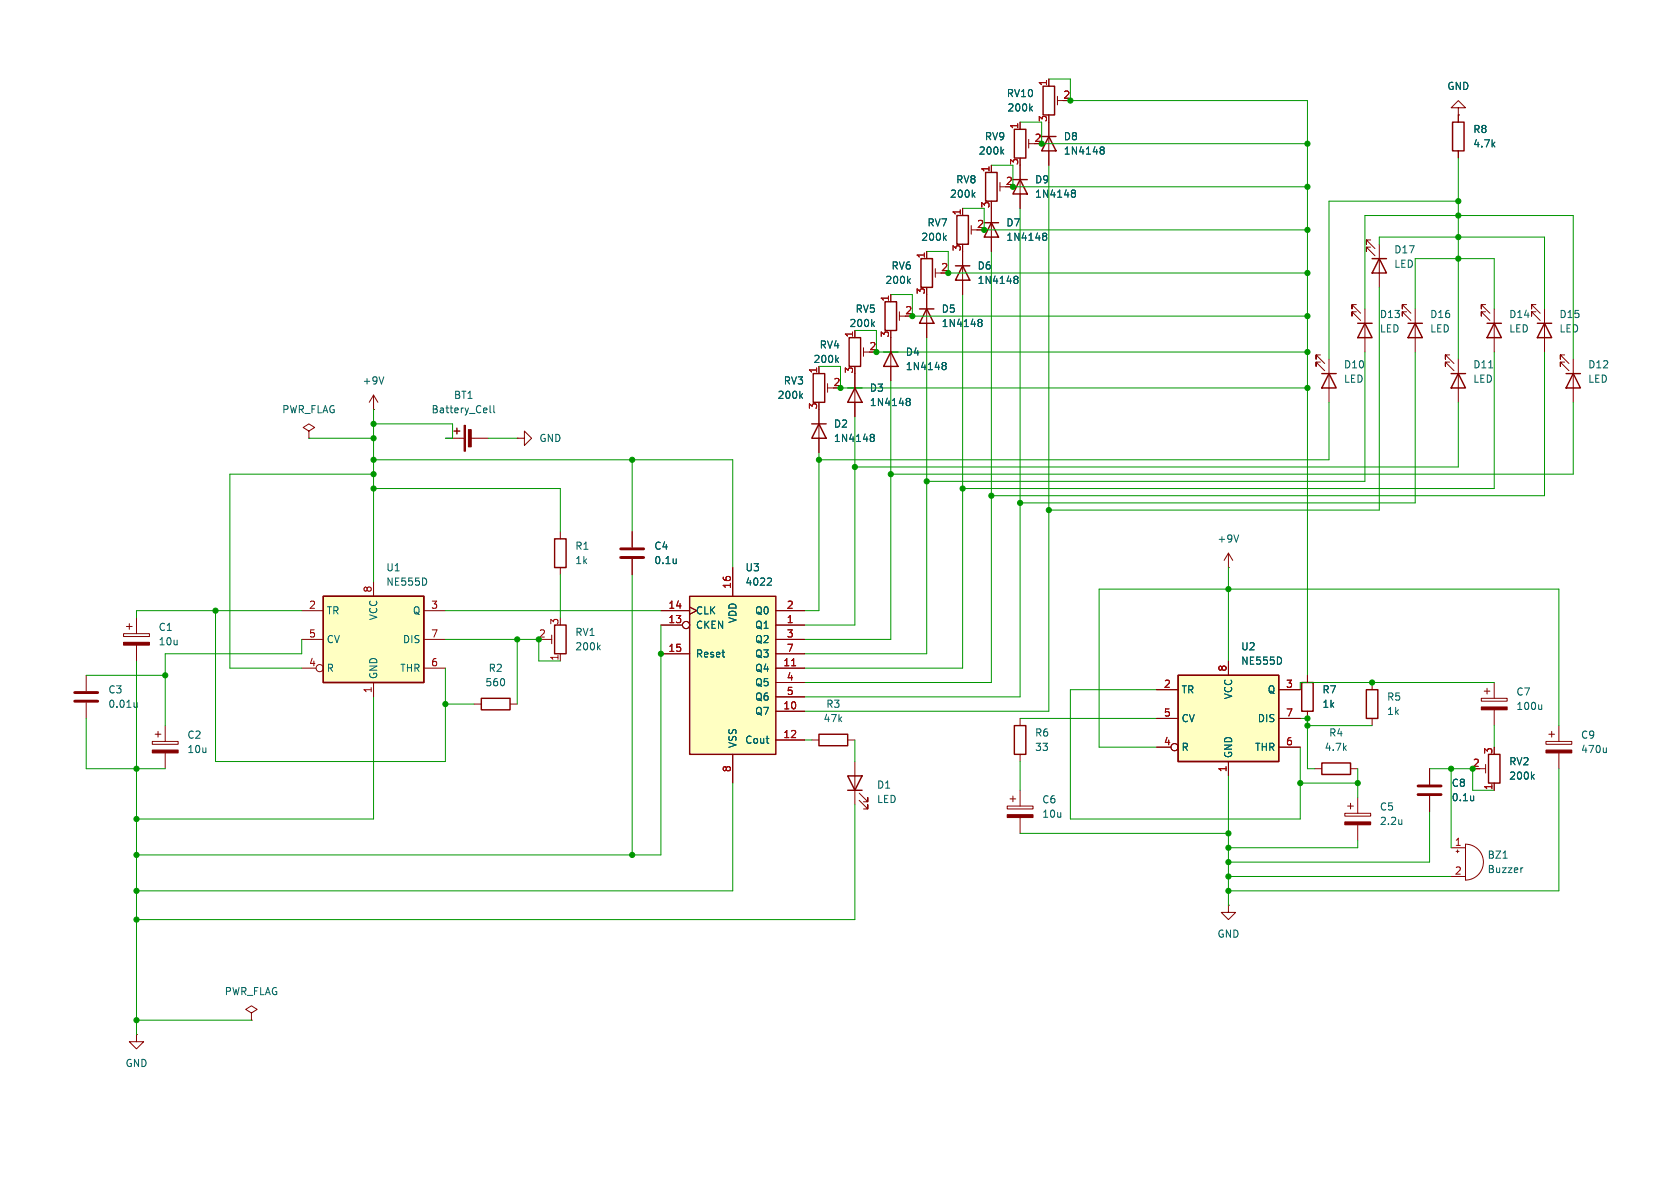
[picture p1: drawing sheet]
<svg xmlns="http://www.w3.org/2000/svg" width="297mm" height="210mm" viewBox="0 0 297 210" stroke-linecap="round" stroke-linejoin="round" font-family="sans-serif">
<g fill="none" stroke="#840000" stroke-width=".18">
<path d="M257.8 20.3v1.3M257.8 26.7v1.2M157.5 52.1v1.2M157.5 59.7v7.6M159 55.1v1.5M159 55.9h1M151.1 134.6v7.6M180.3 127v1.3M180.3 133.4v1.2M180.3 139.7v2.8M151.9 141.5l1.5 1.5v-.8v.8h-.7M151.9 140.2l1.5 1.5v-.7v.7h-.7"/>
<path d="M178.1 142.5h4.5v.5h-4.5zM178.6 141.2h1M179.1 140.7v1M180.3 144.5v2.8"/>
</g>
<path d="M178.1 144h4.5v.5h-4.5z" fill="#840000" stroke="#840000" stroke-width=".18"/>
<path d="M256.8 21.6h2v5.1h-2zM156.5 53.3h2v5.1h-2zM156.2 62.2h2.5M157.5 62.2l1.2 2.6h-2.5zM149.9 137.2h2.5l-1.3 2.5zM149.9 139.7h2.5M179.3 128.3h2.1v5.1h-2.1z" fill="none" stroke="#840000" stroke-width=".25"/>
<path d="M154.2 57.2l.4 .5M154.6 56.9l-.5 .5M166.7 64.6h.1M166.7 64.1h.3l.2 .1 .1 .2-.3 .2M166.8 64.6h.2M166.8 64.6l-.1 .1M167 64.6l.3 .3-.1 .3-.2 .1h-.3" fill="none" stroke="#006464" stroke-width=".18"/>
<path d="M208.3 119.4h17.8v15.2h-17.8z" fill="#ffffc2"/>
<g fill="none" stroke="#840000" stroke-width=".25">
<path d="M184.4 15.2h2v5.1h-2zM169.2 38.1h2v5.1h-2zM174 39.4h2.5M174.2 30.5h2.1v5.1h-2.1zM175.3 39.4l1.2 2.5h-2.5zM179.1 31.8h2.5M179.3 22.9h2.1v5h-2.1zM180.3 31.8l1.3 2.5h-2.5zM184.1 24.1h2.6M185.4 24.1l1.3 2.6h-2.6zM150.1 59.7h2v5.1h-2zM162.6 54.6h2.5"/>
<path d="M162.8 45.7h2v5.1h-2zM163.8 54.6l1.3 2.6h-2.5zM168.9 47h2.5M170.2 47l1.2 2.5h-2.5zM240 57.2h2.6M241.3 57.2l1.3 2.5h-2.6zM242.6 45.7h2.5M243.8 45.7l1.3 2.6h-2.5zM248.9 57.2h2.6M250.2 57.2l1.3 2.5h-2.6zM262.9 57.2h2.5M264.2 57.2l1.2 2.5h-2.5z"/>
<path d="M271.8 57.2h2.5M273 57.2l1.3 2.5h-2.5zM149.9 68.6h2.5M151.1 68.6l1.3 2.5h-2.5zM233.7 66h2.5M234.9 66l1.3 2.6h-2.5zM256.5 66h2.6M257.8 66l1.3 2.6h-2.6zM276.9 66h2.5M278.1 66l1.3 2.6h-2.5zM208.3 119.4h17.8v15.2h-17.8zM230.1 120.7h2.1v5h-2.1z"/>
<path d="M233.7 134.9h5.1v2h-5.1zM241.6 121.9h2v5.1h-2zM263.1 133.4h2.1v5h-2.1z"/>
</g>
<g fill="none" stroke="#840000" stroke-width=".18">
<path d="M185.4 14v1.2M186.9 17v1.5M186.9 17.8h1.1M257.8 19.1h1.3l-1.3-1.3-1.3 1.3h1.3v1.2M170.2 36.8v1.3M171.7 39.9v1.5M175.3 29.2v1.3M175.3 36.8v7.7M176.8 32.3v1.5M176.8 33h1M180.3 21.6v1.3M180.3 29.2v7.6"/>
<path d="M181.9 24.6v1.6M181.9 25.4h1M185.4 21.6v7.6M257.8 20.3h.1M151.1 58.4v1.3M163.8 44.5v1.2M163.8 52.1v7.6M165.4 47.5v1.5M165.4 48.3h1M170.2 44.5v7.6M171.7 40.6h1M239.8 53.8h-.8v.8v-.8l1.5 1.6"/>
<path d="M239.8 55.1h-.8v.8v-.8l1.5 1.5M241.3 54.6v7.6M242.3 42.4h-.7v.8v-.8l1.5 1.5M242.3 43.7h-.7v.8v-.8l1.5 1.5M243.8 43.2v7.6M248.7 53.8h-.8v.8v-.8l1.5 1.6M248.7 55.1h-.8v.8v-.8l1.5 1.5M250.2 54.6v7.6M262.6 53.8h-.7v.8v-.8l1.5 1.6M262.6 55.1h-.7v.8v-.8l1.5 1.5M264.2 54.6v7.6M271.5 53.8h-.7v.8v-.8l1.5 1.6"/>
<path d="M271.5 55.1h-.7v.8v-.8l1.5 1.5M273 54.6v7.6M151.1 66v7.7M152.7 61.5v1.5M152.7 62.2h1M233.4 62.7h-.7v.8v-.8l1.5 1.6M233.4 64h-.7v.8v-.8l1.5 1.5M234.9 63.5v7.6M256.3 62.7h-.8v.8v-.8l1.5 1.6M256.3 64h-.8v.8v-.8l1.5 1.5M257.8 63.5v7.6M276.6 62.7h-.8v.8v-.8l1.6 1.6"/>
<path d="M276.6 64h-.8v.8v-.8l1.6 1.5M278.1 63.5v7.6M217.2 97.8v2.5M217.2 97.8l-.8 1.3M217.2 97.8l.7 1.3M217.2 100.3h.1M217.2 116.8v2.6M231.1 119.4v1.3M204.5 121.9h3.8M204.5 127h3.8M204.5 132.1h2.5M217.2 134.6v2.6"/>
<path d="M226.1 121.9h3.8M226.1 127h3.8M226.1 132.1h3.8M231.1 125.7v1.3M232.4 135.9h1.3M238.8 135.9h1.2M242.6 120.7v1.2M242.6 127v1.3M252.7 135.9v2.8M261.6 135.9h1M261.9 123.4h4.5v.6h-4.5zM262.4 122.2h1"/>
<path d="M262.6 135.1v1.6M262.9 121.7v1M264.2 120.7v2.7M264.2 125.5v2.8M264.2 138.4v1.3M273.3 131.1h4.6v.5h-4.6zM273.8 129.8h1M274.3 129.3v1M275.6 128.3v2.8M275.6 133.1v2.8M237.7 143.8h4.6v.5h-4.6zM238.3 142.5h1"/>
<path d="M238.8 142v1M240 141v2.8M240 145.8v2.8M252.7 140.7v2.8M256.5 149.9h2.6M256.5 154.9h2.6M257.4 150.5h.5M257.7 150.2v.5M259.1 149.2a3.2 3.2 0 0 1 3.1 3.2 3.2 3.2 0 0 1-3.1 3.2zM217.2 160v1.3h1.2l-1.2 1.3-1.3-1.3h1.3M217.2 160h.1"/>
<circle cx="207.6" cy="132.1" r=".63"/>
</g>
<g fill="none" stroke="#006464" stroke-width=".18">
<path d="M182.2 19.1l.3 .5M182.5 18.8l-.5 .5M172 34.4l.4 .5M172.4 34l-.5 .5M177.1 26.8l.3 .4M177.4 26.4l-.4 .5M189.5 34.1h.1M189.5 33.7l.4-.1 .2 .1v.2l-.2 .2M189.6 34.1h.3M189.6 34.1l-.1 .1M189.9 34.1l.2 .3v.3l-.2 .2-.4-.1M194.6 26.5h.1"/>
<path d="M194.6 26h.4l.1 .1 .1 .2-.2 .2M194.7 26.5h.3M194.7 26.5l-.1 .1M195 26.5l.2 .3-.1 .3-.1 .1h-.4M160.6 49.6l.3 .5M160.9 49.3l-.4 .4M166.9 42l.4 .5M167.3 41.6l-.5 .5M173 56.9l.1 .1M173 56.5h.4l.2 .1v.2l-.2 .2M173.1 57h.3M173.1 57l-.1 .1"/>
<path d="M173.4 57l.2 .2v.4l-.2 .1h-.4M179.4 49.3l.1 .1M179.4 48.9l.3-.1 .2 .2 .1 .1-.3 .3M179.5 49.4h.2M179.5 49.4h-.1M179.7 49.4l.3 .2-.1 .4-.2 .1-.3-.1M184.4 41.7l.2 .1M184.4 41.3l.4-.1 .2 .1v.2l-.2 .3M184.6 41.8h.2M184.6 41.8h-.2M184.8 41.8l.2 .2v.4l-.2 .1-.4-.1M147.9 63.6l.3 .5"/>
<path d="M148.2 63.2l-.4 .5M160.3 70.9l.1 .1M160.3 70.5l.4-.1 .2 .2v.1l-.2 .3M160.4 71h.3M160.4 71h-.1M160.7 71l.2 .2v.4l-.2 .1-.4-.1M263.2 65h.7M219 94.6l-.4 1.2M226.5 116.5v.6M270.9 137.3l.3 .4M271.2 136.9l-.5 .5M272.6 124.6v.8"/>
<path d="M272.6 125.3l-.2 .1M284 132.2v.8M284 132.9l-.2 .1M247.8 144.9v.8M247.8 145.6v.1M260.5 140.7v.8M260.5 141.4v.1M265.7 151.7h.7M269.2 153.4l-.2 .1"/>
</g>
<g fill="#840000" stroke="#840000" stroke-width=".18">
<path d="M237.7 145.3h4.6v.5h-4.6z"/>
<path d="M261.9 125h4.5v.5h-4.5z"/>
<path d="M273.3 132.6h4.6v.5h-4.6z"/>
</g>
<path d="M250.7 138.9h4.1M250.7 140.5h4.1" fill="none" stroke="#840000" stroke-width=".51"/>
<path d="M57.1 105.4h17.8v15.3h-17.8z" fill="#ffffc2"/>
<path d="M80.3 76.2h1M80.8 75.7v1M143.8 66h2v5.1h-2zM57.1 105.4h17.8v15.3h-17.8zM98 110.5h2.1v5.1h-2.1zM85.1 123.4h5.1v2.1h-5.1zM144.8 129.8h5.1v2h-5.1z" fill="none" stroke="#840000" stroke-width=".25"/>
<g fill="none" stroke="#840000" stroke-width=".18">
<path d="M54.6 76.2l1-.6-1-.7-1 .7 1 .6v1.3M54.6 77.5h.1M66 72.4h.1M66 69.9v2.5M66 69.9l-.7 1.2M66 69.9l.8 1.2M78.7 77.5h3.3M83.1 77.5h3.3M91.4 77.5h1.3v-1.3l1.3 1.3-1.3 1.2v-1.2M91.4 77.5h.1M144.8 64.8v1.2M146.3 67.8v1.5"/>
<path d="M146.3 68.6h1M111.8 94v2.8M111.8 98.8v2.8M53.3 108h3.8M53.3 113h3.8M53.3 118.1h2.6M66 102.9v2.5M74.9 108h3.8M74.9 113h3.8M74.9 118.1h3.8M96.5 113h1M97.5 112.3v1.5"/>
<path d="M99.1 115.6v1.2M66 120.7v2.5M83.8 124.5h1.3M90.2 124.5h1.2M143.5 130.8h1.3M149.9 130.8h1.2"/>
<circle cx="56.5" cy="118.1" r=".63"/>
</g>
<path d="M67.9 66.6l-.5 1.3M86.6 71.7v1.1l.2 .2M87.3 71.7v1.1l.2 .2M141.5 69.9l.4 .5M141.9 69.6l-.5 .5M119.6 98.8v.8M119.6 99.5l-.1 .1M75.4 102.5v.6M105.8 114.4l.3 .5M106.1 114l-.5 .5" fill="none" stroke="#006464" stroke-width=".18"/>
<g fill="#840000" stroke="#840000" stroke-width=".18">
<path d="M82 75.2h.3v4.6h-.3z"/>
<path d="M82.8 75.9h.5v3.1h-.5z"/>
</g>
<path d="M109.7 97h4.1M109.7 98.6h4.1" fill="none" stroke="#840000" stroke-width=".51"/>
<path d="M121.9 105.4h15.3v28h-15.3z" fill="#ffffc2"/>
<path d="M143.5 74.9h2.5M144.8 74.9l1.2 2.6h-2.5zM98 95.3h2.1v5h-2.1zM121.9 105.4h15.3v28h-15.3z" fill="none" stroke="#840000" stroke-width=".25"/>
<g fill="none" stroke="#840000" stroke-width=".18">
<path d="M185.4 14v1.2M170.2 36.8v1.3M175.3 29.2v1.3M175.3 36.8v2.6M180.3 21.6v1.3M180.3 29.2v2.6M180.3 34.3v2.5M185.4 21.6v2.5M185.4 26.7v2.5M257.8 20.3h.1M257.8 20.3v1.3M257.8 26.7v1.2"/>
<path d="M151.1 58.4v1.3M157.5 52.1v1.2M157.5 59.7v2.5M163.8 44.5v1.2M163.8 52.1v2.5M163.8 57.2v2.5M170.2 44.5v2.5M170.2 49.5v2.6M175.3 41.9v2.6M144.8 64.8v1.2M144.8 72.4v7.6M151.1 66v2.6"/>
<path d="M151.1 71.1v2.6M157.5 64.8v2.5M99.1 94v1.3M111.8 94v2.8M111.8 98.8v2.8M15.2 119.4v2.8M21.8 112h4.6v.5h-4.6zM22.4 110.7h1M22.9 110.2v1.1M24.1 109.2v2.8M24.1 114v2.8M99.1 100.3v1.3"/>
<path d="M116.8 108h5.1M116.8 110.5h3.8M116.8 115.6h5.1M121.9 107.3l1.3 .7-1.3 .6M129.5 100.3v5.1M137.2 108h5M137.2 110.5h5M137.2 115.6h5M137.2 113h5M137.2 118.1h5M217.2 116.8v2.6M231.1 119.4v1.3"/>
<path d="M15.2 124.2v2.8M26.9 131.1h4.6v.5h-4.6zM27.4 129.8h1M27.9 129.3v1M29.2 128.3v2.8M29.2 133.1v2.8M129.5 133.4v5M137.2 120.7h5M137.2 123.2h5M137.2 125.7h5M137.2 130.8h5M204.5 121.9h3.8"/>
<path d="M204.5 127h3.8M204.5 132.1h2.5M217.2 134.6v2.6M226.1 121.9h3.8M226.1 127h3.8M226.1 132.1h3.8M231.1 125.7v1.3M252.7 135.9v2.8M264.2 138.4v1.3M252.7 140.7v2.8M44.4 179.1l1.1-.7-1.1-.6-1 .6 1 .7v1.2M24.1 182.9v1.3h1.3l-1.3 1.2-1.2-1.2h1.2"/>
<path d="M24.1 182.9h.1M44.4 180.3h.1"/>
<circle cx="121.3" cy="110.5" r=".63"/>
<circle cx="207.6" cy="132.1" r=".63"/>
</g>
<path d="M139.9 117.7h.8" fill="none" stroke="#a90000" stroke-width=".18"/>
<g fill="none" stroke="#006464" stroke-width=".18">
<path d="M182.2 19.1l.3 .5M182.5 18.8l-.5 .5M172 34.4l.4 .5M172.4 34l-.5 .5M177.1 26.8l.3 .4M177.4 26.4l-.4 .5M189.5 34.1h.1M189.5 33.7l.4-.1 .2 .1v.2l-.2 .2M189.6 34.1h.3M189.6 34.1l-.1 .1M189.9 34.1l.2 .3v.3l-.2 .2-.4-.1M194.6 26.5h.1"/>
<path d="M194.6 26h.4l.1 .1 .1 .2-.2 .2M194.7 26.5h.3M194.7 26.5l-.1 .1M195 26.5l.2 .3-.1 .3-.1 .1h-.4M154.2 57.2l.4 .5M154.6 56.9l-.5 .5M160.6 49.6l.3 .5M160.9 49.3l-.4 .4M166.9 42l.4 .5M167.3 41.6l-.5 .5M173 56.9l.1 .1M173 56.5h.4l.2 .1v.2l-.2 .2"/>
<path d="M173.1 57h.3M173.1 57l-.1 .1M173.4 57l.2 .2v.4l-.2 .1h-.4M179.4 49.3l.1 .1M179.4 48.9l.3-.1 .2 .2 .1 .1-.3 .3M179.5 49.4h.2M179.5 49.4h-.1M179.7 49.4l.3 .2-.1 .4-.2 .1-.3-.1M184.4 41.7l.2 .1M184.4 41.3l.4-.1 .2 .1v.2l-.2 .3M184.6 41.8h.2M184.6 41.8h-.2"/>
<path d="M184.8 41.8l.2 .2v.4l-.2 .1-.4-.1M141.5 69.9l.4 .5M141.9 69.6l-.5 .5M147.9 63.6l.3 .5M148.2 63.2l-.4 .5M154 77.3h.1M154 76.8h.3l.2 .1 .1 .2-.3 .2M154.1 77.3h.2M154.1 77.3l-.1 .1M154.3 77.3l.3 .3-.1 .3-.2 .1h-.3M160.3 70.5l.4-.1 .2 .2v.1l-.2 .3M160.3 70.9l.1 .1"/>
<path d="M160.4 71h.3M160.4 71h-.1M160.7 71l.2 .2v.4l-.2 .1-.4-.1M166.7 64.1h.3l.2 .1 .1 .2-.3 .2M166.7 64.6h.1M166.8 64.6h.2M166.8 64.6l-.1 .1M167 64.6l.3 .3-.1 .3-.2 .1h-.3M119.6 98.8v.8M119.6 99.5l-.1 .1M136.1 102.2l.3 .2-.1 .3-.7 .7h.8M226.5 116.5v.6"/>
<path d="M24.2 124.2v.8M24.2 124.9l-.3 .1M270.9 137.3l.3 .4M271.2 136.9l-.5 .5M260.5 140.7v.8M260.5 141.4v.1"/>
</g>
<g fill="#840000" stroke="#840000" stroke-width=".18">
<path d="M21.8 113.5h4.6v.5h-4.6z"/>
<path d="M26.9 132.6h4.6v.5h-4.6z"/>
</g>
<path d="M13.2 122.4h4.1M13.2 124h4.1" fill="none" stroke="#840000" stroke-width=".51"/>
<g fill="none" stroke="#009600" stroke-width=".18">
<path d="M185.4 14h3.8v3.8h41.9v101.6M170.2 36.8h3.8v3.8h57.1M175.3 29.2h3.8v3.8h52M180.3 36.8v86.4h-38.1M180.3 21.6h3.8v3.8h47M185.4 29.2v96.5h-43.2M257.8 27.9v35.6M257.8 35.6h-22.9v27.9M151.1 58.4h3.8v3.8h76.2M157.5 52.1h3.8v3.8h69.8M163.8 59.7v55.9h-21.6M163.8 44.5h3.8v3.8h63.5"/>
<path d="M170.2 52.1v66h-28M175.3 44.5v76.2h-33.1M241.3 54.6v-16.5h36.8v25.4M243.8 43.2v-1.3h29.2v12.7M243.8 50.8v39.4h-58.4M250.2 54.6v-8.9h14v8.9M54.6 77.5h11.4M66 72.4v30.5M66 74.9h14v2.6h-1.3M86.4 77.5h5M144.8 64.8h3.8v3.8h82.5M151.1 73.7v36.8h-8.9"/>
<path d="M157.5 67.3v45.7h-15.3M234.9 71.1v10.2h-90.1M241.3 62.2v22.9h-77.5M250.2 62.2v26.7h-69.9M257.8 71.1v11.5h-106.7M264.2 62.2v24.2h-94M273 62.2v25.4h-97.7M278.1 71.1v12.7h-120.6M66 81.3h63.5v19M66 86.4h33.1v7.6M66 83.8h-25.4v34.3h12.7M111.8 81.3v12.7"/>
<path d="M144.8 80v28h-2.6M15.2 119.4h14M24.1 116.8v66.1M38.1 108v26.6h40.6v-16.5M53.3 108h-29.2v1.2M53.3 113v2.6h-24.1v12.7M78.7 113h16.5v3.8h3.9M78.7 108h38.1M91.4 113v11.5M99.1 101.6v7.6M111.8 101.6v49.5M116.8 110.5v40.6h-92.7"/>
<path d="M217.2 100.3v16.5M15.2 127v8.9h14M66 123.2v21.6h-41.9M78.7 124.5h5.1M129.5 138.4v19.1h-105.4M142.2 130.8h1.3M151.1 130.8v3.8M180.3 127h24.2M180.3 134.6v5.1M204.5 121.9h-15.3v22.9h40.7v-12.7M217.2 137.2v22.8M229.9 127h1.2v8.9h1.3"/>
<path d="M229.9 138.4h10.1M231.1 128.3h11.5M240 135.9v5.1M252.7 135.9h7.6v3.8h3.9M256.5 135.9v14M264.2 120.7h-34.3v1.2M264.2 128.3v3.8M275.6 128.3v-24.2h-81.3v28h10.2M275.6 135.9v21.6h-58.4M151.1 142.2v20.4h-127M180.3 147.3h36.9M217.2 154.9h39.3"/>
<path d="M240 148.6v1.3h-22.8M252.7 143.5v8.9h-35.5M24.1 180.3h20.3"/>
</g>
<g fill="#009600" stroke="#009600" stroke-width=".18">
<circle cx="148.6" cy="68.6" r=".46"/>
<circle cx="154.9" cy="62.2" r=".46"/>
<circle cx="174" cy="40.6" r=".46"/>
<circle cx="167.6" cy="48.3" r=".46"/>
<circle cx="161.3" cy="55.9" r=".46"/>
<circle cx="184.1" cy="25.4" r=".46"/>
<circle cx="217.2" cy="152.4" r=".46"/>
<circle cx="217.2" cy="147.3" r=".46"/>
<circle cx="217.2" cy="149.9" r=".46"/>
<circle cx="231.1" cy="128.3" r=".46"/>
<circle cx="217.2" cy="154.9" r=".46"/>
<circle cx="217.2" cy="157.5" r=".46"/>
<circle cx="231.1" cy="40.6" r=".46"/>
<circle cx="231.1" cy="33" r=".46"/>
<circle cx="231.1" cy="25.4" r=".46"/>
<circle cx="257.8" cy="38.1" r=".46"/>
<circle cx="257.8" cy="45.7" r=".46"/>
<circle cx="189.2" cy="17.8" r=".46"/>
<circle cx="257.8" cy="41.9" r=".46"/>
<circle cx="257.8" cy="35.6" r=".46"/>
<circle cx="231.1" cy="62.2" r=".46"/>
<circle cx="231.1" cy="68.6" r=".46"/>
<circle cx="217.2" cy="104.1" r=".46"/>
<circle cx="256.5" cy="135.9" r=".46"/>
<circle cx="231.1" cy="127" r=".46"/>
<circle cx="229.9" cy="138.4" r=".46"/>
<circle cx="240" cy="138.4" r=".46"/>
<circle cx="242.6" cy="120.7" r=".46"/>
<circle cx="260.3" cy="135.9" r=".46"/>
<circle cx="231.1" cy="48.3" r=".46"/>
<circle cx="231.1" cy="55.9" r=".46"/>
<circle cx="179.1" cy="33" r=".46"/>
<circle cx="66" cy="81.3" r=".46"/>
<circle cx="66" cy="83.8" r=".46"/>
<circle cx="66" cy="86.4" r=".46"/>
<circle cx="38.1" cy="108" r=".46"/>
<circle cx="66" cy="74.9" r=".46"/>
<circle cx="66" cy="77.5" r=".46"/>
<circle cx="78.7" cy="124.5" r=".46"/>
<circle cx="24.1" cy="135.9" r=".46"/>
<circle cx="111.8" cy="81.3" r=".46"/>
<circle cx="95.2" cy="113" r=".46"/>
<circle cx="91.4" cy="113" r=".46"/>
<circle cx="116.8" cy="115.6" r=".46"/>
<circle cx="111.8" cy="151.1" r=".46"/>
<circle cx="29.2" cy="119.4" r=".46"/>
<circle cx="24.1" cy="144.8" r=".46"/>
<circle cx="24.1" cy="157.5" r=".46"/>
<circle cx="24.1" cy="151.1" r=".46"/>
<circle cx="24.1" cy="162.6" r=".46"/>
<circle cx="24.1" cy="180.3" r=".46"/>
<circle cx="151.1" cy="82.6" r=".46"/>
<circle cx="163.8" cy="85.1" r=".46"/>
<circle cx="144.8" cy="81.3" r=".46"/>
<circle cx="170.2" cy="86.4" r=".46"/>
<circle cx="157.5" cy="83.8" r=".46"/>
<circle cx="175.3" cy="87.6" r=".46"/>
<circle cx="185.4" cy="90.2" r=".46"/>
<circle cx="180.3" cy="88.9" r=".46"/>
</g>
<g font-size="1.8" fill="#006464">
<text x="177.9" y="17.4">RV10</text>
<text x="255.8" y="16.1">GND</text>
<text x="178" y="19.9">200k</text>
<text x="260.4" y="23.7">R8</text>
<text x="172.9" y="27.5">200k</text>
<text x="174" y="25">RV9</text>
<text x="188" y="25">D8</text>
<text x="188" y="27.5">1N4148</text>
<text x="260.4" y="26.3">4.7k</text>
<text x="167.9" y="35.2">200k</text>
<text x="168.9" y="32.6">RV8</text>
<text x="182.9" y="32.6">D9</text>
<text x="182.9" y="35.2">1N4148</text>
<text x="163.9" y="40.2">RV7</text>
<text x="177.8" y="40.2">D7</text>
<text x="157.5" y="47.9">RV6</text>
<text x="162.8" y="42.8">200k</text>
<text x="172.7" y="47.9">D6</text>
<text x="177.8" y="42.8">1N4148</text>
<text x="246.4" y="47.5">LED</text>
<text x="246.4" y="45">D17</text>
<text x="156.4" y="50.4">200k</text>
<text x="172.7" y="50.4">1N4148</text>
<text x="150.1" y="58">200k</text>
<text x="151.2" y="55.5">RV5</text>
<text x="166.4" y="55.5">D5</text>
<text x="166.4" y="58">1N4148</text>
<text x="243.8" y="59">LED</text>
<text x="243.8" y="56.4">D13</text>
<text x="252.7" y="59">LED</text>
<text x="252.7" y="56.4">D16</text>
<text x="266.7" y="59">LED</text>
<text x="266.7" y="56.4">D14</text>
<text x="275.6" y="59">LED</text>
<text x="275.6" y="56.4">D15</text>
<text x="143.7" y="64.4">200k</text>
<text x="144.8" y="61.8">RV4</text>
<text x="160" y="63.1">D4</text>
<text x="160" y="65.6">1N4148</text>
<text x="237.5" y="65.3">D10</text>
<text x="260.4" y="65.3">D11</text>
<text x="280.7" y="65.3">D12</text>
<text x="64" y="68.2">+9V</text>
<text x="80.2" y="70.7">BT1</text>
<text x="137.4" y="70.7">200k</text>
<text x="138.5" y="68.2">RV3</text>
<text x="153.7" y="69.4">D3</text>
<text x="153.7" y="72">1N4148</text>
<text x="237.5" y="67.9">LED</text>
<text x="260.4" y="67.9">LED</text>
<text x="280.7" y="67.9">LED</text>
<text x="49.8" y="73.3">PWR_FLAG</text>
<text x="76.2" y="73.3">Battery_Cell</text>
<text x="147.3" y="75.8">D2</text>
<text x="95.3" y="78.3">GND</text>
<text x="147.3" y="78.3">1N4148</text>
<text x="68.2" y="101.2">U1</text>
<text x="101.6" y="97.4">R1</text>
<text x="101.6" y="99.9">1k</text>
<text x="115.6" y="97.4">C4</text>
<text x="115.6" y="99.9">0.1u</text>
<text x="131.7" y="101.2">U3</text>
<text x="215.1" y="96.1">+9V</text>
<text x="68.2" y="103.7">NE555D</text>
<text x="131.7" y="103.7">4022</text>
<text x="27.9" y="111.7">C1</text>
<text x="57.7" y="108.8">TR</text>
<text x="57.7" y="113.9">CV</text>
<text x="66.9" y="109.7" transform="rotate(-90 66.9 109.7)">VCC</text>
<text x="71.1" y="113.9">DIS</text>
<text x="72.9" y="108.8">Q</text>
<text x="101.6" y="112.6">RV1</text>
<text x="122.9" y="108.8">CLK</text>
<text x="122.9" y="111.4">CKEN</text>
<text x="130.4" y="110.3" transform="rotate(-90 130.4 110.3)">VDD</text>
<text x="133.4" y="108.8">Q0</text>
<text x="133.4" y="111.4">Q1</text>
<text x="133.4" y="113.9">Q2</text>
<text x="27.9" y="114.3">10u</text>
<text x="57.7" y="119">R</text>
<text x="70.7" y="119">THR</text>
<text x="86.3" y="119">R2</text>
<text x="101.6" y="115.2">200k</text>
<text x="122.9" y="116.4">Reset</text>
<text x="133.4" y="116.4">Q3</text>
<text x="133.4" y="119">Q4</text>
<text x="219.3" y="115.2">U2</text>
<text x="219.3" y="117.7">NE555D</text>
<text x="19.1" y="122.8">C3</text>
<text x="19.1" y="125.3">0.01u</text>
<text x="66.9" y="120.1" transform="rotate(-90 66.9 120.1)">GND</text>
<text x="85.7" y="121.5">560</text>
<text x="133.4" y="121.5">Q5</text>
<text x="133.4" y="124.1">Q6</text>
<text x="146" y="125.3">R3</text>
<text x="208.8" y="122.8">TR</text>
<text x="218" y="123.7" transform="rotate(-90 218 123.7)">VCC</text>
<text x="224" y="122.8">Q</text>
<text x="233.7" y="122.8">R7</text>
<text x="233.7" y="125.3">1k</text>
<text x="245.1" y="124.1">R5</text>
<text x="268" y="123.2">C7</text>
<text x="268" y="125.7">100u</text>
<text x="33" y="130.8">C2</text>
<text x="131.6" y="131.7">Cout</text>
<text x="133.4" y="126.6">Q7</text>
<text x="145.5" y="127.9">47k</text>
<text x="182.9" y="130.4">R6</text>
<text x="208.8" y="127.9">CV</text>
<text x="222.3" y="127.9">DIS</text>
<text x="234.9" y="130.4">R4</text>
<text x="245.1" y="126.6">1k</text>
<text x="279.4" y="130.8">C9</text>
<text x="33" y="133.3">10u</text>
<text x="130.4" y="132.3" transform="rotate(-90 130.4 132.3)">VSS</text>
<text x="182.9" y="132.9">33</text>
<text x="208.8" y="132.9">R</text>
<text x="218" y="134.1" transform="rotate(-90 218 134.1)">GND</text>
<text x="221.8" y="132.9">THR</text>
<text x="234.1" y="132.9">4.7k</text>
<text x="266.7" y="135.5">RV2</text>
<text x="279.4" y="133.3">470u</text>
<text x="154.9" y="139.6">D1</text>
<text x="154.9" y="142.2">LED</text>
<text x="184.2" y="142.2">C6</text>
<text x="243.8" y="143.5">C5</text>
<text x="256.5" y="139.3">C8</text>
<text x="256.5" y="141.8">0.1u</text>
<text x="266.7" y="138">200k</text>
<text x="184.2" y="144.8">10u</text>
<text x="243.8" y="146">2.2u</text>
<text x="262.9" y="152">BZ1</text>
<text x="262.9" y="154.5">Buzzer</text>
<text x="215.1" y="166">GND</text>
<text x="39.6" y="176.1">PWR_FLAG</text>
<text x="22.1" y="188.8">GND</text>
</g>
<g font-size="1.8" fill="#a90000">
<text x="185.2" y="15.3" transform="rotate(-90 185.2 15.3)">1</text>
<text x="187.9" y="17.5">2</text>
<text x="180.1" y="22.9" transform="rotate(-90 180.1 22.9)">1</text>
<text x="185.2" y="21.7" transform="rotate(-90 185.2 21.7)">3</text>
<text x="180.1" y="29.3" transform="rotate(-90 180.1 29.3)">3</text>
<text x="182.8" y="25.1">2</text>
<text x="175" y="30.6" transform="rotate(-90 175 30.6)">1</text>
<text x="177.7" y="32.8">2</text>
<text x="169.9" y="38.2" transform="rotate(-90 169.9 38.2)">1</text>
<text x="172.6" y="40.4">2</text>
<text x="175" y="36.9" transform="rotate(-90 175 36.9)">3</text>
<text x="163.6" y="45.8" transform="rotate(-90 163.6 45.8)">1</text>
<text x="169.9" y="44.5" transform="rotate(-90 169.9 44.5)">3</text>
<text x="157.2" y="53.4" transform="rotate(-90 157.2 53.4)">1</text>
<text x="163.6" y="52.1" transform="rotate(-90 163.6 52.1)">3</text>
<text x="166.3" y="48">2</text>
<text x="150.9" y="59.8" transform="rotate(-90 150.9 59.8)">1</text>
<text x="157.2" y="59.8" transform="rotate(-90 157.2 59.8)">3</text>
<text x="159.9" y="55.6">2</text>
<text x="153.6" y="62">2</text>
<text x="144.5" y="66.1" transform="rotate(-90 144.5 66.1)">1</text>
<text x="147.2" y="68.3">2</text>
<text x="150.9" y="66.1" transform="rotate(-90 150.9 66.1)">3</text>
<text x="144.5" y="72.5" transform="rotate(-90 144.5 72.5)">3</text>
<text x="54.5" y="107.7">2</text>
<text x="65.8" y="104.8" transform="rotate(-90 65.8 104.8)">8</text>
<text x="76.1" y="107.7">3</text>
<text x="118.1" y="107.7">14</text>
<text x="129.3" y="104.2" transform="rotate(-90 129.3 104.2)">16</text>
<text x="139" y="107.7">2</text>
<text x="54.5" y="112.8">5</text>
<text x="76.1" y="112.8">7</text>
<text x="95.2" y="112.8">2</text>
<text x="98.8" y="110.6" transform="rotate(-90 98.8 110.6)">3</text>
<text x="118.1" y="110.2">13</text>
<text x="139" y="110.2">1</text>
<text x="139" y="112.8">3</text>
<text x="54.5" y="117.9">4</text>
<text x="76.1" y="117.9">6</text>
<text x="98.8" y="116.9" transform="rotate(-90 98.8 116.9)">1</text>
<text x="118.1" y="115.3">15</text>
<text x="138.4" y="117.9">11</text>
<text x="139" y="115.3">7</text>
<text x="216.9" y="118.8" transform="rotate(-90 216.9 118.8)">8</text>
<text x="65.8" y="122.6" transform="rotate(-90 65.8 122.6)">1</text>
<text x="138.4" y="125.5">10</text>
<text x="139" y="120.4">4</text>
<text x="139" y="122.9">5</text>
<text x="205.7" y="121.7">2</text>
<text x="227.3" y="121.7">3</text>
<text x="138.4" y="130.6">12</text>
<text x="205.7" y="126.7">5</text>
<text x="205.7" y="131.8">4</text>
<text x="227.3" y="126.7">7</text>
<text x="227.3" y="131.8">6</text>
<text x="129.3" y="136.6" transform="rotate(-90 129.3 136.6)">8</text>
<text x="216.9" y="136.6" transform="rotate(-90 216.9 136.6)">1</text>
<text x="260.3" y="135.6">2</text>
<text x="263.9" y="133.4" transform="rotate(-90 263.9 133.4)">3</text>
<text x="263.9" y="139.8" transform="rotate(-90 263.9 139.8)">1</text>
<text x="257.1" y="149.6">1</text>
<text x="257.1" y="154.7">2</text>
</g>
</svg>
